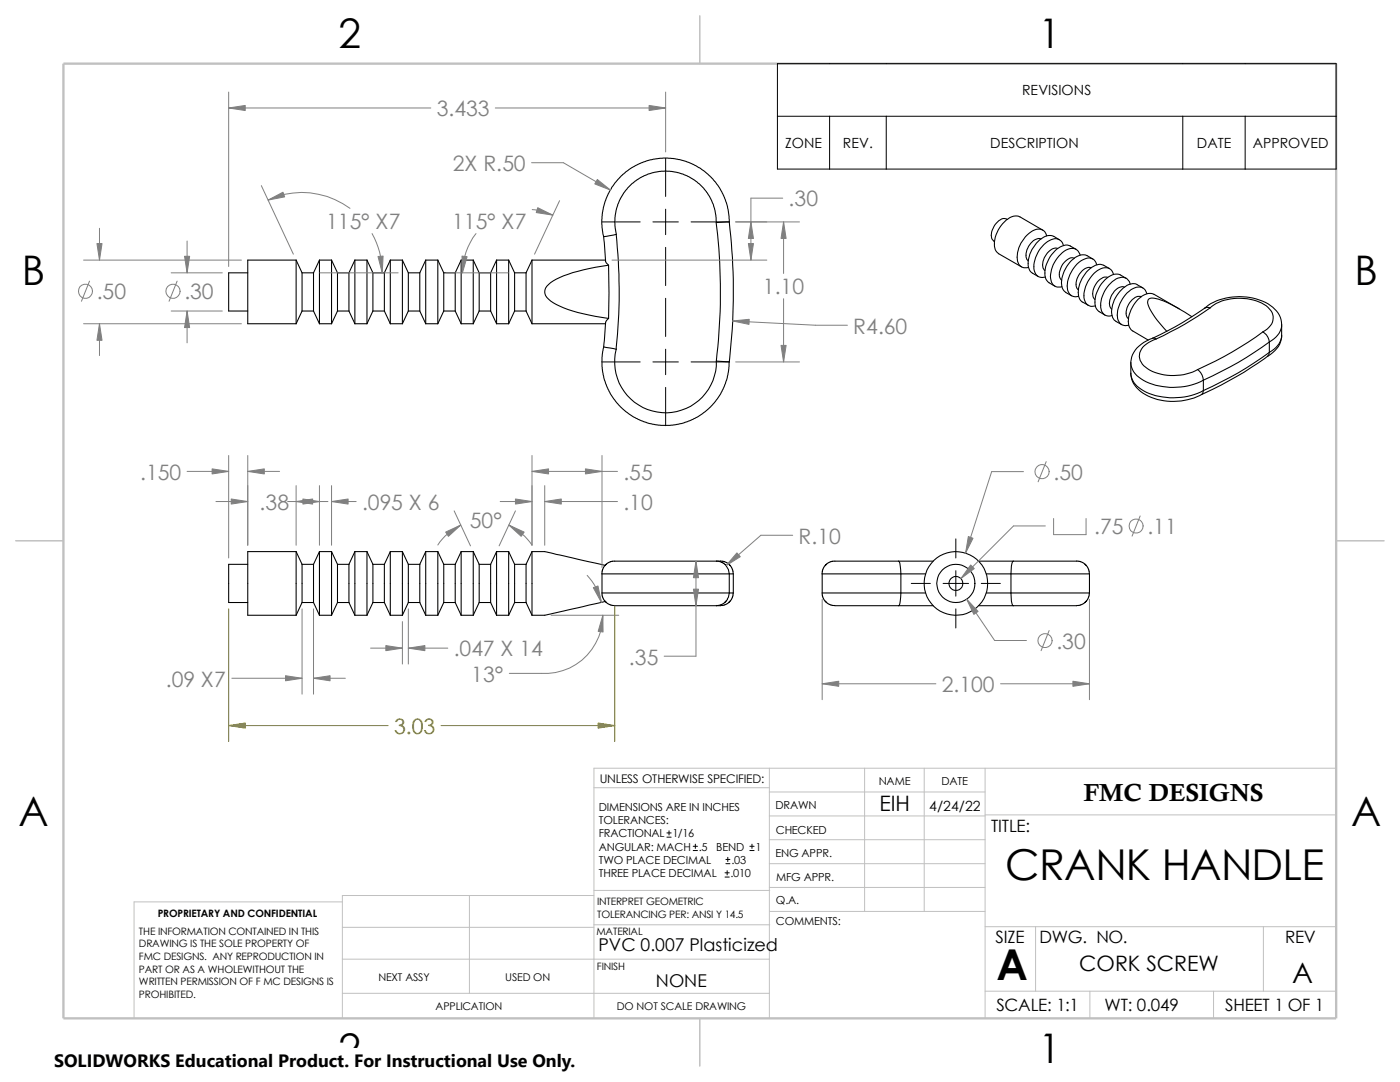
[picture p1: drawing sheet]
<svg xmlns="http://www.w3.org/2000/svg" width="279mm" height="216mm" viewBox="0 0 279 216" stroke-linecap="round" stroke-linejoin="round" font-family="sans-serif">
<g fill="none" stroke="#c0c0c0" stroke-width=".2">
<path d="M118.5 157.2h35M153.5 153.3v49.9M153.5 158h43.1M172.6 153.3v28.6M184.4 153.3v28.6M196.6 153.3v49.9M266.7 153.3h-148.2v49.9M68.3 180h-41.5v23.2M93.7 178.7v19.5M118.5 178.7h-50.2v24.5M118.5 177.7h35.1M153.5 167.6h43.1"/>
<path d="M153.5 162.8h43.1M153.5 172.3h43.1M153.5 177.1h43.1M196.6 162.6h70.1M68.3 198.2h85.2M68.3 191.4h85.2M68.3 185h50.2M118.5 184.5h35.1M153.6 181.9h43M196.6 197.8h70.1M196.6 184.9h70.1M206.7 184.9v12.9"/>
<path d="M217.5 197.8v5.4M242.2 197.8v5.4M252.1 184.9v12.9"/>
</g>
<path d="M139.7 3.1v9.6M3.1 107.9h9.6M266.7 107.9h9.5M139.7 203.2v9.5" fill="none" stroke="#c0c0c0" stroke-width=".21"/>
<path d="M12.7 12.7h254v190.5h-254z" fill="none" stroke="#c0c0c0" stroke-width=".47"/>
<g fill="none" stroke="#000" stroke-width=".21">
<path d="M49.4 54.4h-3.8v7.7h3.8M59.1 51.9h-9.7v12.7h9.7M59.1 51.9l1.2 2.5M59.1 51.9v12.7M60.3 54.4h2.3M60.3 54.4v7.7M62.6 54.4v7.7M63.8 51.9v12.7M63.8 51.9h2.4M63.8 51.9l-1.2 2.5M66.2 51.9v12.7M66.2 51.9l1.2 2.5"/>
<path d="M67.4 54.4h2.2M67.4 54.4v7.7M69.6 54.4v7.7M70.8 51.9h2.4M70.8 51.9l-1.2 2.5M70.8 51.9v12.7M73.2 51.9l1.2 2.5M73.2 51.9v12.7M74.4 54.4v7.7M74.4 54.4h2.3M76.7 54.4v7.7M77.9 51.9v12.7"/>
<path d="M77.9 51.9h2.4M77.9 51.9l-1.2 2.5M80.3 51.9v12.7M80.3 51.9l1.2 2.5M81.5 54.4h2.3M81.5 54.4v7.7M83.8 54.4v7.7M85 51.9h2.4M85 51.9l-1.2 2.5M85 51.9v12.7M87.4 51.9l1.2 2.5M87.4 51.9v12.7"/>
<path d="M88.6 54.4h2.2M88.6 54.4v7.7M90.8 54.4v7.7M92 51.9h2.4M92 51.9l-1.2 2.5M92 51.9v12.7M94.4 51.9l1.2 2.5M94.4 51.9v12.7M95.6 54.4h2.3M95.6 54.4v7.7M97.9 54.4v7.7M99.1 51.9v12.7"/>
<path d="M99.1 51.9h2.4M99.1 51.9l-1.2 2.5M101.5 51.9l1.2 2.5M101.5 51.9v12.7M102.7 54.4v7.7M102.7 54.4h2.3M105 54.4v7.7M106.2 51.9v12.7M106.2 51.9h14.7M106.2 51.9l-1.2 2.5M120.5 47.2l.4 5 .6 .7M120.5 47.2l2.4-.4a106.3 106.3 0 0 1 .1 22.9"/>
<path d="M121.5 52.9a33.4 33.4 0 0 0-11.1 3.1l-.5 .4a2.02 2.02 0 0 0-1.2 1.8 2.02 2.02 0 0 0 1.2 1.9 22.7 22.7 0 0 0 8.9 3l2.7 .4M121.5 52.9v10.6M142.9 44.4a116.1 116.1 0 0 1 .1 27.7M145.5 44.3a121.6 121.6 0 0 1 0 27.9M145.5 44.3l-2.5 .1-.3-2.4-.9-2.4-1.3-2-1.9-1.7-1.4-.8-1.8-.6-1.7-.3h-1.7l-2.5 .5-1.7 .7-1.6 1.2-1.7 1.9-1.2 2.2-.5 2.1-.1 1.6 .3 2.3M145.5 44.3l-.2-2.4-.7-2.5-1.4-2.5-1.5-1.8-2.1-1.6-2.7-1.3-2.5-.6h-2.7l-2.8 .5-2.8 1.3-1.9 1.4-2 2.4-.8 1.5-.6 1.4-.6 2.3-.1 2.3 .4 2.5M201 43.8a1.43 1.43 0 0 0-1.9 .5 3.3 3.3 0 0 0-1.1 3.5l.5 .4M207.8 47.7a2.44 2.44 0 0 0-2.7 1.8 2.17 2.17 0 0 0 .1 2.6M208.1 45.9l-4.6-2.6a2.46 2.46 0 0 0-2.7 .6 6 6 0 0 0-2.2 5.9l.7 .8 4.6 2.7M208.9 47.1a1.7 1.7 0 0 0-2.8-1 6 6 0 0 0-2.9 6.4 1.56 1.56 0 0 0 2.1 .8M211.1 49.6a2.76 2.76 0 0 0-2.8 2.2 1.9 1.9 0 0 0 .2 2.2M211.4 47.8l-1.1-.6a2.52 2.52 0 0 0-2.8 .6 5.9 5.9 0 0 0-2.1 5.9l.3 .6 1.5 .9"/>
<path d="M212.2 49a1.71 1.71 0 0 0-2.8-1 6.2 6.2 0 0 0-3 6 1.61 1.61 0 0 0 2.2 1.3M214.4 51.5a2.44 2.44 0 0 0-2.6 1.9 2.17 2.17 0 0 0 .1 2.5M214.8 49.7l-1.2-.6a2.7 2.7 0 0 0-3.1 1 6 6 0 0 0-1.8 5.5l.6 .8 1.2 .7M215.6 50.9a1.75 1.75 0 0 0-2.9-1 6 6 0 0 0-2.9 6.4 1.56 1.56 0 0 0 2.1 .9M217.8 53.4a2.77 2.77 0 0 0-2.9 2.3 1.8 1.8 0 0 0 .3 2.1M218.1 51.7l-1.1-.7a2.75 2.75 0 0 0-3.2 1 6.1 6.1 0 0 0-1.8 5.6l.7 .8 1.2 .6M218.9 52.8a1.72 1.72 0 0 0-2.8-.9 6.4 6.4 0 0 0-3 6 1.6 1.6 0 0 0 2.2 1.2M221.1 55.4a2.34 2.34 0 0 0-2.5 1.5 2.3 2.3 0 0 0-.1 2.9M221.4 53.6l-1.1-.6a2.75 2.75 0 0 0-3.1 .9 5.6 5.6 0 0 0-1.7 5.9l.4 .4 1.3 .7M222.2 54.8a1.7 1.7 0 0 0-2.8-1 6.2 6.2 0 0 0-3 6 1.61 1.61 0 0 0 2.2 1.2M224.4 57.3a2.32 2.32 0 0 0-2.5 1.5 2.31 2.31 0 0 0 0 2.9M224.7 55.5a2.61 2.61 0 0 0-2-.8 5.8 5.8 0 0 0-4 6.7l.6 .7 1.2 .8"/>
<path d="M225.6 56.7a1.68 1.68 0 0 0-2.5-1.2 6.1 6.1 0 0 0-3.3 6.6 1.56 1.56 0 0 0 2.1 .8M227.8 59.2a1.98 1.98 0 0 0-2.3 1.2 2.68 2.68 0 0 0-.4 3.1l.1 .1M228.1 57.4l-1.2-.6a2.67 2.67 0 0 0-3 1 6 6 0 0 0-1.9 5.5l.4 .6 1.5 .9M228.9 58.6a1.75 1.75 0 0 0-2.8-1 6.4 6.4 0 0 0-3 6 1.65 1.65 0 0 0 2.2 1.3M60.3 62.1l-1.2 2.5M60.3 62.1h2.3M62.6 62.1l1.2 2.5M63.8 64.6h2.4M67.4 62.1l-1.2 2.5M67.4 62.1h2.2M69.6 62.1l1.2 2.5M70.8 64.6h2.4"/>
<path d="M74.4 62.1l-1.2 2.5M74.4 62.1h2.3M76.7 62.1l1.2 2.5M77.9 64.6h2.4M81.5 62.1l-1.2 2.5M81.5 62.1h2.3M83.8 62.1l1.2 2.5M85 64.6h2.4M88.6 62.1l-1.2 2.5M88.6 62.1h2.2M90.8 62.1l1.2 2.5M92 64.6h2.4"/>
<path d="M95.6 62.1l-1.2 2.5M95.6 62.1h2.3M97.9 62.1l1.2 2.5M99.1 64.6h2.4M102.7 62.1l-1.2 2.5M102.7 62.1h2.3M105 62.1l1.2 2.5M106.2 64.6h14.7M120.5 69.2l-.4 3 .3 2.5 .2 1.2 .7 1.7 1.2 2 1.3 1.6 2.6 2 2.7 1.2 2.3 .4h2.8l2.3-.4 2.7-1.2 2.2-1.6 1.7-2 1.2-2 .9-2.3 .3-3.1M120.5 69.2l2.5 .5M121.5 63.5l-.6 .8-.4 4.9M123 69.7a10.1 10.1 0 0 0 8.6 12.6 10.1 10.1 0 0 0 11.4-10.2"/>
<path d="M143 72.1l2.5 .1M225.7 72.4a4.1 4.1 0 0 0 2.5 3.5 13.3 13.3 0 0 0 12 0M225.7 72.4v2.1M225.7 74.5a5.4 5.4 0 0 0 4 4.8 12.4 12.4 0 0 0 10.2-.6l.3-.8M225.7 74.5a4.1 4.1 0 0 0 2.5 3.5 13.3 13.3 0 0 0 12-.1M230.7 67.6l-.5-.2a6 6 0 0 0-4.5 4.8v.2M230.7 67.6a4.2 4.2 0 0 0-3.3 3.2 3.3 3.3 0 0 0 2.1 3.1 10.7 10.7 0 0 0 9.5-.2M235.3 61.6l-5-2.9a2.75 2.75 0 0 0-3.1 1 6.4 6.4 0 0 0-1.9 5.2l.7 1.1 3.2 1.9M237.9 63.2l-2.1-1.3a13 13 0 0 0-6-2.4 .88 .88 0 0 0-.6 1.4 16.5 16.5 0 0 0 3.7 5.2M239 73.7a2.83 2.83 0 0 1 1.2 2.2M240.2 75.9v2M240.4 61.6a11.4 11.4 0 0 1 10.3-2 6.5 6.5 0 0 1 5 4.2l.1 1"/>
<path d="M241.5 61.4a64.3 64.3 0 0 1-10.8 6.2M241.5 61.4a9.9 9.9 0 0 1 9.7-1.2 4.2 4.2 0 0 1 2.9 2.9 3.1 3.1 0 0 1-2 3.1M241.5 61.4a1.33 1.33 0 0 0-1.6 .4 61.4 61.4 0 0 1-9.9 5.7M252.1 66.2v.1a2.47 2.47 0 0 1 1.2 1.9M252.1 66.2a69.2 69.2 0 0 1-13.1 7.5M253.3 70.3a1.59 1.59 0 0 1-.9 1.2 78.2 78.2 0 0 1-12.6 7.2M253.3 68.2v2.1M253.3 70.3a68.8 68.8 0 0 1-13.1 7.6M253.3 68.2a68.8 68.8 0 0 1-13.1 7.7M255.8 64.8v2.1M255.8 64.8a4 4 0 0 1-2.5 3.4M255.8 66.9a4.8 4.8 0 0 1-2.9 4.2"/>
<path d="M255.8 66.9a4 4 0 0 1-2.5 3.4M49.4 112.6h-3.8v7.6h3.8M59.1 110.1h-9.7v12.7h9.7M59.1 110.1l1.2 2.5M59.1 110.1v12.7M60.3 112.6h2.3M60.3 112.6v7.6M62.6 112.6v7.6M63.8 110.1v12.7M63.8 110.1h2.4M63.8 110.1l-1.2 2.5M66.2 110.1v12.7"/>
<path d="M66.2 110.1l1.2 2.5M67.4 112.6h2.2M67.4 112.6v7.6M69.6 112.6v7.6M70.8 110.1h2.4M70.8 110.1l-1.2 2.5M70.8 110.1v12.7M73.2 110.1l1.2 2.5M73.2 110.1v12.7M74.4 112.6v7.6M74.4 112.6h2.3M76.7 112.6v7.6"/>
<path d="M77.9 110.1v12.7M77.9 110.1h2.4M77.9 110.1l-1.2 2.5M80.3 110.1v12.7M80.3 110.1l1.2 2.5M81.5 112.6h2.3M81.5 112.6v7.6M83.8 112.6v7.6M85 110.1h2.4M85 110.1l-1.2 2.5M85 110.1v12.7M87.4 110.1l1.2 2.5"/>
<path d="M87.4 110.1v12.7M88.6 112.6h2.2M88.6 112.6v7.6M90.8 112.6v7.6M92 110.1h2.4M92 110.1l-1.2 2.5M92 110.1v12.7M94.4 110.1l1.2 2.5M94.4 110.1v12.7M95.6 112.6h2.3M95.6 112.6v7.6M97.9 112.6v7.6"/>
<path d="M99.1 110.1v12.7M99.1 110.1h2.4M99.1 110.1l-1.2 2.5M101.5 110.1l1.2 2.5M101.5 110.1v12.7M102.7 112.6v7.6M102.7 112.6h2.3M105 112.6v7.6M106.2 110.1v12.7M106.2 110.1h2.6l12 2.7M106.2 110.1l-1.2 2.5M120.1 118.3l.2 1 .7 1 .9 .4 .8 .2h20.3l1.3-.4 .9-1"/>
<path d="M120.1 118.3h25.4M143 112h.8M143.8 111.9l1 .2 1 .8 .4 .8 .1 .8M144.9 112.9l.5 .8 .1 .8M144.9 112.9l-.7-.6-.9-.3h-21.1l-.9 .3-.6 .6-.5 .8-.1 .8M145.5 114.5h-25.4v3.8M145.5 114.5h.8M145.5 118.3h.8M145.5 118.3l-.3 1.2M145.5 114.5v3.8M146.3 114.5v3.8M146.3 118.3l-.2 1-.7 1-1 .5-1.4 .1"/>
<path d="M164.1 118.3l.1 .8 .4 .8 .7 .6 .9 .3 13.1 .1M164.1 118.3h15.7M179.3 112l.3 .4 .2 2.1M179.3 112h6.9M179.3 112h-13.1l-.9 .3-.7 .6-.4 .8-.2 .8M179.8 114.5h4.9M179.8 114.5h-15.7v3.8M179.8 118.3l-.1 .9a1.97 1.97 0 0 1-.4 1.7M179.8 118.3h4.9M179.8 114.5v3.8M195.3 112h6.9M196.8 114.5h5"/>
<path d="M196.8 118.3h5M201.8 118.3h15.6M201.8 118.3v.9a1.97 1.97 0 0 0 .4 1.7M201.8 114.5v3.8M201.8 114.5h15.6M202.2 112h12.7M202.2 112a1.97 1.97 0 0 0-.4 1.7v.8M214.9 111.9l1 .2 .9 .8 .5 .8 .1 .8M217.4 118.3l-.1 .8-.5 .8-.6 .6-.9 .3-13.1 .1M217.4 114.5v3.8M60.3 120.2l-1.2 2.6M60.3 120.2h2.3"/>
<path d="M62.6 120.2l1.2 2.6M63.8 122.8h2.4M67.4 120.2l-1.2 2.6M67.4 120.2h2.2M69.6 120.2l1.2 2.6M70.8 122.8h2.4M74.4 120.2l-1.2 2.6M74.4 120.2h2.3M76.7 120.2l1.2 2.6M77.9 122.8h2.4M81.5 120.2l-1.2 2.6M81.5 120.2h2.3"/>
<path d="M83.8 120.2l1.2 2.6M85 122.8h2.4M88.6 120.2l-1.2 2.6M88.6 120.2h2.2M90.8 120.2l1.2 2.6M92 122.8h2.4M95.6 120.2l-1.2 2.6M95.6 120.2h2.3M97.9 120.2l1.2 2.6M99.1 122.8h2.4M102.7 120.2l-1.2 2.6M102.7 120.2h2.3"/>
<path d="M105 120.2l1.2 2.6M120.8 120l-12 2.8h-2.6M179.3 120.9h6.9M195.3 120.9h6.9"/>
<circle cx="190.8" cy="116.4" r="6.4"/>
<circle cx="190.8" cy="116.4" r="1.39"/>
<circle cx="190.8" cy="116.4" r="3.8"/>
</g>
<g fill="none" stroke="#000" stroke-width=".2">
<path d="M155.2 12.7h111.5v21h-111.5zM132.8 31.6v7.6M155.2 23.2h111.5M165.6 23.2v10.5M176.9 23.2v10.5M236.1 23.2v10.5M248.5 23.2v10.5M120.1 44.3h7.7M130.3 44.3h5.1M132.8 41.7v5.1M132.8 49.4v7.6M132.8 59.5v7.6"/>
<path d="M137.9 44.3h7.6M120.1 72.2h7.7M130.3 72.2h5.1M132.8 69.7v5.1M132.8 77.3v7.6M137.9 72.2h7.6M181.9 116.4h3.8M188.2 116.4h5.1M190.8 107.5v3.8M190.8 113.9v5.1M195.8 116.4h3.8M190.8 121.5v3.8"/>
<path d="M133.1 167h.8M133.1 166.2h.8M133.5 165.8v.8M138.3 169.7h.9M138.3 168.9h.9M138.8 168.4v.9M144.7 175h.8M144.7 174.2h.8M144.9 172.3h.8M144.9 171.5h.8M145.1 173.7v.9M145.2 171.1v.8"/>
<path d="M149.6 169.7h.9M149.6 168.9h.9M150.1 168.4v.9"/>
</g>
<g fill="none" stroke="#808080" stroke-width=".2">
<path d="M45.6 18.4v34.8M132.8 18.4v11.9M45.6 21.5h40.4M52.2 37l6.3 13.7M53.5 39.9a16 16 0 0 1 16.3 1.7M98.8 21.5h34M106.1 32.5h6.3l9.4 5.4M156.2 39.5h-6.3v12.4M16.7 51.9h31.5M17.9 56.1l-1.6 4M19.9 45.6v6.3M34.2 54.4h10.2"/>
<path d="M35.3 56.1l-1.6 4M37.3 48.1v6.3M63.8 54.4h15.7M74.3 46.6a15.7 15.7 0 0 1 2 7.8M89.1 54.4h12.3M95 46.6a13 13 0 0 0-2.7 7.8M106.2 41.8a12.6 12.6 0 0 1 4.1 1.1M111.7 40l-5 10.7M122.1 51.9h30.9M146.8 44.3h12.8M156.4 44.3v10.3M156.4 59.6v12.6"/>
<path d="M16.7 64.6h31.5M19.9 64.6v6.4M34.2 62.1h10.2M37.3 62.1v6.3M146.2 64.1l16.6 .8h6.3M146.8 72.2h12.8M37.3 94.1h8.3M45.6 90.9v20.4M49.4 94.1h6.4M49.4 90.9v17.9M59.1 96.9v11.9M63.8 96.9v11.9"/>
<path d="M66.2 96.9v11.9M106.2 94.1h17M106.2 90.9v17.9M108.7 96.9v11.9M120.1 90.9v22.3M204.3 94.1h-6.4l-5.2 16.3M208.8 92.1l-1.6 4M43.1 100.1h6.3M57.4 100.1h8M66.2 100.1h4.9M90.6 101.9l3.3 7M91.9 104.8a12 12 0 0 0-4.5 4"/>
<path d="M99.8 100.1h6.4M101.6 104.8a12.5 12.5 0 0 1 4.6 4M102.9 101.9l-3.3 7M108.7 100.1h14.5M117.2 114.8a11.5 11.5 0 0 1 2.8 5.4M138.9 112v18.9h-6.4M158.2 106.8h-6.4l-6.9 6.1M164.1 119.6v20M192.9 119.5l5.6 8.3h6.4M208.6 104.9h-6.3l-10.5 10.5M210.3 103.5v3.2h6.4v-3.2M217.4 119.6v20"/>
<path d="M227.5 103l-1.6 4M46.3 135.3h14M60.3 121.5v17M62.6 135.3h6.3M62.6 121.5v17M74 129.3h6.3M80.3 124v8.5M81.5 129.3h7.9M81.5 121.5v11M110 122.8h13.5M120.3 122.8a11.6 11.6 0 0 1-12.3 11.6h-6.4M164.1 136.4h22.7"/>
<path d="M199.7 136.4h17.7M209.4 125.8l-1.6 4"/>
<circle cx="17" cy="58.1" r="1.41"/>
<circle cx="34.5" cy="58.1" r="1.41"/>
<circle cx="208" cy="94.1" r="1.41"/>
<circle cx="226.7" cy="105" r="1.4"/>
<circle cx="208.6" cy="127.8" r="1.4"/>
</g>
<path d="M45.6 121.5v26.5M122.7 120.9v27.1M45.6 144.8h31.9M88 144.8h34.7" fill="none" stroke="#808000" stroke-width=".2"/>
<g fill="#808080" stroke="#808080" stroke-width=".2">
<path d="M77 128.8l3.3 .5-3.3 .5z"/>
<path d="M108.7 100.1l3.3-.5v1z"/>
<path d="M106.2 94.1l3.3-.5v1z"/>
<path d="M116.8 93.6l3.3 .5-3.3 .5z"/>
<path d="M147.1 110.3l.6 .8-2.8 1.8z"/>
<path d="M138.9 112l.5 3.3h-1z"/>
<path d="M81.5 129.3l3.3-.5v1z"/>
<path d="M138.4 117.6h1l-.5 3.3z"/>
<path d="M42.3 93.6l3.3 .5-3.3 .5z"/>
<path d="M49.4 94.1l3.3-.5v1z"/>
<path d="M46.1 99.6l3.3 .5-3.3 .5z"/>
<path d="M59.1 100.1l3.3-.5v1z"/>
<path d="M66.2 100.1l3.3-.5v1z"/>
<path d="M60.5 99.6l3.3 .5-3.3 .5z"/>
<path d="M57 134.8l3.3 .5-3.3 .5z"/>
<path d="M62.6 135.3l3.3-.5v1z"/>
<path d="M120.3 122.8l.1 3.3-1-.1z"/>
<path d="M102.9 99.6l3.3 .5-3.3 .5z"/>
<path d="M118.4 117.3l.9-.4 .7 3.3z"/>
<path d="M101.6 104.8l3 1.4-.6 .8z"/>
<path d="M88.9 106.2l3-1.4-2.4 2.2z"/>
<path d="M155.9 68.9h1l-.5 3.3z"/>
<path d="M36.8 51.1h1l-.5 3.3z"/>
<path d="M92.2 51.1l1 .1-.9 3.2z"/>
<path d="M146.2 64.1l3.3-.4v1z"/>
<path d="M119.2 35.8l2.6 2.1-3.1-1.2z"/>
<path d="M156.4 44.3l.5 3.3h-1z"/>
<path d="M129.5 21l3.3 .5-3.3 .6z"/>
<path d="M45.6 21.5l3.3-.5v1.1z"/>
<path d="M75.4 51.2l1.1-.1-.2 3.3z"/>
<path d="M53.5 39.9l3-1.5 .3 .9z"/>
<path d="M19.3 48.6h1.1l-.5 3.3z"/>
<path d="M37.3 62.1l.5 3.3h-1z"/>
<path d="M107.3 41.4l3 1.5-3.3-.5z"/>
<path d="M19.9 64.6l.5 3.3h-1.1z"/>
<path d="M149.4 48.6h1l-.5 3.3z"/>
<path d="M149.9 44.3l.5 3.3h-1z"/>
<path d="M193.7 112.7l.7 .8-2.6 1.9z"/>
<path d="M193.3 107.1l.9 .3-1.5 3z"/>
<path d="M192.9 119.5l2.3 2.5-.8 .6z"/>
<path d="M164.1 136.4l3.3-.5v1z"/>
<path d="M214.1 135.9l3.3 .5-3.3 .5z"/>
</g>
<g fill="#808000" stroke="#808000" stroke-width=".2">
<path d="M119.4 144.3l3.3 .5-3.3 .5z"/>
<path d="M45.6 144.8l3.3-.5v1z"/>
</g>
<path d="M10.8 209.2h104.1v6.7h-104.1z" fill="#fff"/>
<g font-size="8.5">
<text x="200.6" y="175.5">CRANK HANDLE</text>
<text x="198.8" y="195.5">A</text>
</g>
<g font-size="8.1">
<text x="67.6" y="9.7">2</text>
<text x="207.3" y="9.7">1</text>
<text x="4.4" y="56.9">B</text>
<text x="270.3" y="56.9">B</text>
<text x="3.7" y="164.9">A</text>
<text x="269.7" y="164.9">A</text>
<text x="67.6" y="212.1">2</text>
<text x="207.3" y="212.1">1</text>
</g>
<text font-size="5.6" x="257.9" y="196.1">A</text>
<text font-size="4.9" x="216.3" y="159.8">FMC DESIGNS</text>
<g font-size="4.2" fill="#808080">
<text x="87.2" y="23.2">3.433</text>
<text x="90.4" y="34.2">2X R.50</text>
<text x="157.4" y="41.2">.30</text>
<text x="65.1" y="45.8">115° X7</text>
<text x="90.2" y="45.8">115° X7</text>
<text x="19.3" y="59.7">.50</text>
<text x="36.8" y="59.7">.30</text>
<text x="152.3" y="58.8">1.10</text>
<text x="170.3" y="66.5">R4.60</text>
<text x="28" y="95.8">.150</text>
<text x="124.4" y="95.8">.55</text>
<text x="210.2" y="95.8">.50</text>
<text x="51.8" y="101.7">.38</text>
<text x="72.3" y="101.7">.095 X 6</text>
<text x="124.4" y="101.7">.10</text>
<text x="93.8" y="105.4">50°</text>
<text x="218.4" y="106.6">.75</text>
<text x="229" y="106.6">.11</text>
<text x="159.4" y="108.5">R.10</text>
<text x="90.5" y="131">.047 X 14</text>
<text x="210.8" y="129.5">.30</text>
<text x="33.1" y="137">.09 X7</text>
<text x="94.1" y="136.1">13°</text>
<text x="125.5" y="132.6">.35</text>
<text x="187.9" y="138.1">2.100</text>
</g>
<text font-size="4.2" fill="#808000" x="78.6" y="146.4">3.03</text>
<g font-size="4.2">
<text x="175.5" y="161.8">EIH</text>
<text x="215.4" y="193.7">CORK SCREW</text>
</g>
<text font-size="3.6" x="10.8" y="213">SOLIDWORKS Educational Product. For Instructional Use Only.</text>
<g font-size="3.5">
<text x="119.4" y="189.8">PVC 0.007 Plasticized</text>
<text x="130.9" y="197">NONE</text>
</g>
<g font-size="3.4">
<text x="197.8" y="166">TITLE:</text>
<text x="198.7" y="188.1">SIZE</text>
<text x="207.5" y="188.1">DWG. NO.</text>
<text x="256.5" y="188.2">REV</text>
<text x="198.8" y="201.7">SCALE: 1:1</text>
<text x="220.4" y="201.7">WT: 0.049</text>
<text x="244.5" y="201.7">SHEET 1 OF 1</text>
</g>
<g font-size="2.8">
<text x="204" y="19">REVISIONS</text>
<text x="156.7" y="29.5">ZONE</text>
<text x="168.2" y="29.5">REV.</text>
<text x="197.6" y="29.5">DESCRIPTION</text>
<text x="238.8" y="29.5">DATE</text>
<text x="250" y="29.5">APPROVED</text>
<text x="185.5" y="161.8">4/24/22</text>
</g>
<text font-size="2.4" x="119.7" y="156.2">UNLESS OTHERWISE SPECIFIED:</text>
<g font-size="2.2">
<text x="119.5" y="161.8">DIMENSIONS ARE IN INCHES</text>
<text x="154.8" y="161.5">DRAWN</text>
<text x="175.4" y="156.7">NAME</text>
<text x="187.9" y="156.7">DATE</text>
<text x="119.5" y="164.4">TOLERANCES:</text>
<text x="119.5" y="167.1">FRACTIONAL 1/16</text>
<text x="154.8" y="166.3">CHECKED</text>
<text x="119.5" y="172.4">TWO PLACE DECIMAL</text>
<text x="119.5" y="169.8">ANGULAR: MACH .5</text>
<text x="143" y="169.8">BEND</text>
<text x="146" y="172.4">.03</text>
<text x="150.7" y="169.8">1</text>
<text x="154.8" y="171">ENG APPR.</text>
<text x="119.5" y="175">THREE PLACE DECIMAL</text>
<text x="145.8" y="175">.010</text>
<text x="154.9" y="175.7">MFG APPR.</text>
<text x="154.9" y="184.7">COMMENTS:</text>
<text x="154.9" y="180.5">Q.A.</text>
</g>
<g font-size="2.1">
<text x="75.5" y="195.7">NEXT ASSY</text>
<text x="100.8" y="195.7">USED ON</text>
<text x="86.9" y="201.5">APPLICATION</text>
<text x="123.1" y="201.6">DO NOT SCALE DRAWING</text>
</g>
<g font-size="2">
<text x="31.5" y="183">PROPRIETARY AND CONFIDENTIAL</text>
<text x="119.2" y="180.6">INTERPRET GEOMETRIC</text>
<text x="119.2" y="183.1">TOLERANCING PER: ANSI Y 14.5</text>
<text x="27.7" y="186.5">THE INFORMATION CONTAINED IN THIS</text>
<text x="27.7" y="189.1">DRAWING IS THE SOLE PROPERTY OF</text>
<text x="27.7" y="191.6">FMC DESIGNS. ANY REPRODUCTION IN</text>
<text x="119" y="186.6">MATERIAL</text>
<text x="27.7" y="194.1">PART OR AS A WHOLEWITHOUT THE</text>
<text x="27.7" y="196.6">WRITTEN PERMISSION OF F MC DESIGNS IS</text>
<text x="119.1" y="193.5">FINISH</text>
<text x="27.7" y="199.1">PROHIBITED.</text>
</g>
</svg>
